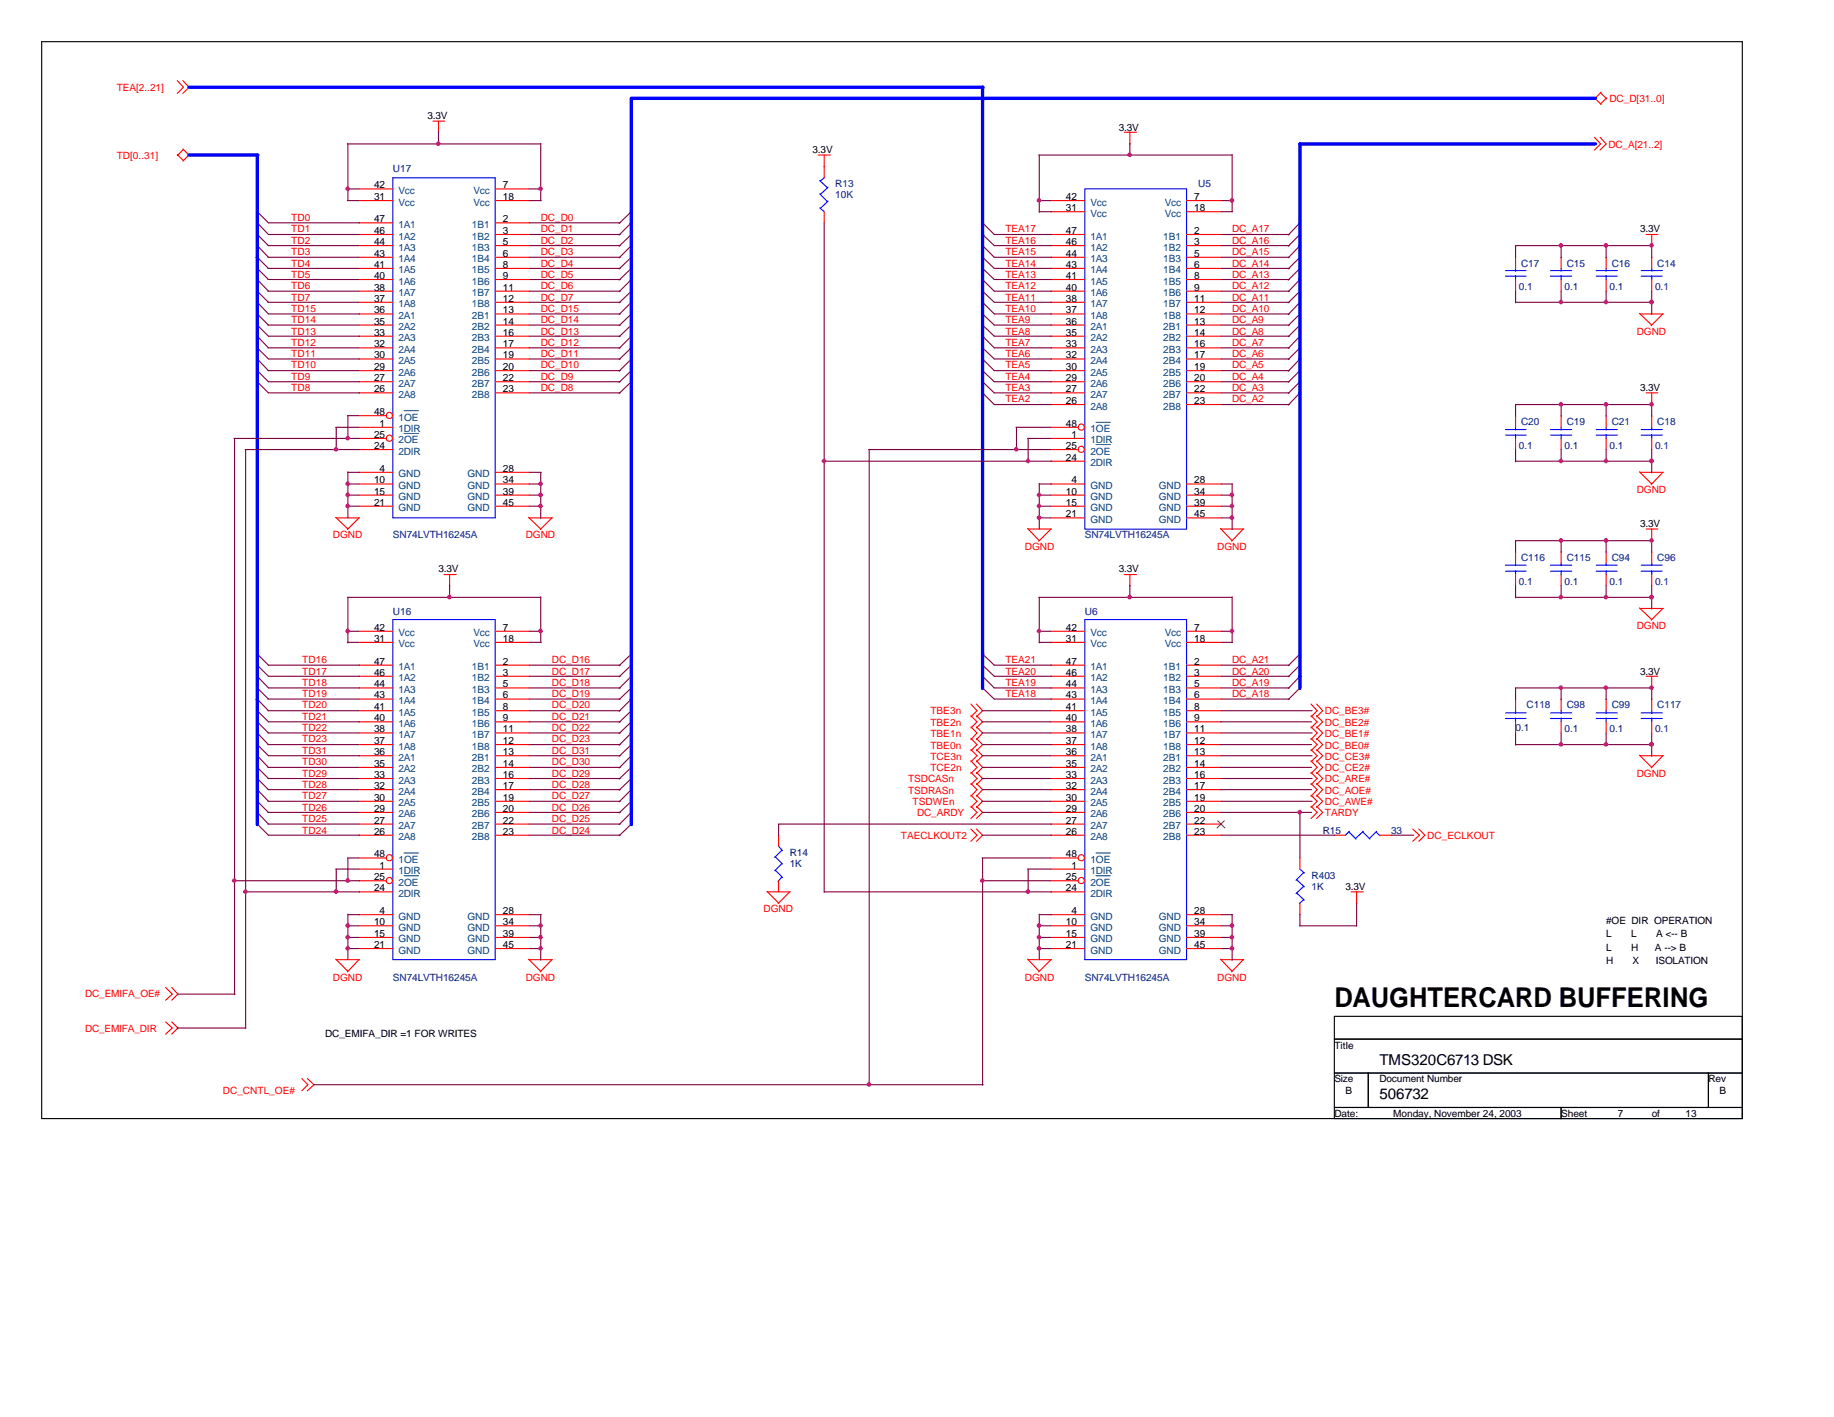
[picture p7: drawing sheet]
<svg xmlns="http://www.w3.org/2000/svg" width="279mm" height="216mm" viewBox="0 0 279 216" stroke-linecap="round" stroke-linejoin="round" font-family="sans-serif">
<path d="M6.3 6.3h259.1v164.1h-259.1zM203.3 158.3h62.1M265.4 154.9h-62.1v15.5M203.3 163.5h62.1M203.3 168.7h62.1M208.4 163.5v5.2M237.8 168.7v1.7M260.3 163.5v5.2" fill="none" stroke="#000" stroke-width=".17"/>
<g fill="none" stroke="#f00" stroke-width=".17">
<path d="M27 12.3l.9 1-.9 .9M27.9 12.3l.9 1-.9 .9M66 18.5h1.7M66.8 18.5v1.7M243.8 14.1l1 1M243.9 14.1l-.9 .9 .9 .9M244.8 14.9l-1 .9M27 23.5l.9 1M27.9 22.7l.9 .9-.9 1M27.9 22.8l-.9 .9M54.7 35.7h5.2M54.7 28.8h5.2"/>
<path d="M54.7 30.6h5.2M54.7 34h5.2M54.7 37.4h5.2M54.7 39.2h5.2M75.4 35.7h5.2M75.4 28.8h5.2M75.4 30.6h5.2M75.4 34h5.2M75.4 37.4h5.2M75.4 39.2h5.2M124.6 23.6h1.9M125.6 23.6v3.5"/>
<path d="M125.6 32.3v1.7M160.1 35.7h5.2M160.1 30.6h5.2M160.1 37.4h5.2M160.1 39.2h5.2M160.1 32.3h5.2M171.3 20.2h1.8M172.1 20.2v1.8M180.8 35.7h5.2M180.8 30.6h5.2M180.8 37.4h5.2M180.8 39.2h5.2"/>
<path d="M180.8 32.3h5.2M230.9 39.2v1.7M237.8 39.2v1.7M242.9 20.9l.9 1-.9 1M243.8 20.9l.9 1-.9 1M244.7 39.2v1.7M250.8 35.7h1.8M251.6 35.7v1.8M251.6 39.2v1.7M54.7 47.8h5.2M54.7 59.9h5.2M54.7 40.9h5.2"/>
<path d="M54.7 42.6h5.2M54.7 44.4h5.2M54.7 46.1h5.2M54.7 49.5h5.2M54.7 51.2h5.2M54.7 53h5.2M54.7 54.7h5.2M54.7 56.5h5.2M54.7 58.2h5.2M75.4 47.8h5.2M75.4 59.9h5.2M75.4 40.9h5.2"/>
<path d="M75.4 42.6h5.2M75.4 44.4h5.2M75.4 46.1h5.2M75.4 49.5h5.2M75.4 51.2h5.2M75.4 53h5.2M75.4 54.7h5.2M75.4 56.5h5.2M75.4 58.2h5.2M160.1 47.8h5.2M160.1 59.9h5.2M160.1 40.9h5.2"/>
<path d="M160.1 42.6h5.2M160.1 44.4h5.2M160.1 46.1h5.2M160.1 49.5h5.2M160.1 51.2h5.2M160.1 53h5.2M160.1 54.7h5.2M160.1 56.5h5.2M160.1 58.2h5.2M180.8 47.8h5.2M180.8 59.9h5.2M180.8 40.9h5.2"/>
<path d="M180.8 42.6h5.2M180.8 44.4h5.2M180.8 46.1h5.2M180.8 49.5h5.2M180.8 51.2h5.2M180.8 53h5.2M180.8 54.7h5.2M180.8 56.5h5.2M180.8 58.2h5.2M230.9 42.6v1.8M237.8 42.6v1.8M244.7 42.6v1.8"/>
<path d="M249.8 47.8l1.8 1.7M249.9 47.8h3.5M250.8 59.9h1.8M251.6 42.6v1.8M251.6 59.9v1.8M253.3 47.8l-1.8 1.8M51.1 78.8l1.9 1.8M51.2 78.9h3.6M54.7 72h5.2M54.7 78.9l-1.8 1.8M54.7 63.3h4.1M54.7 65.1h5.2"/>
<path d="M54.7 66.8h4.1M54.7 68.5h5.2M54.7 73.7h5.2M54.7 75.4h5.2M54.7 77.1h5.2M75.4 72h5.2M75.4 73.7h5.2M75.4 75.4h5.2M75.4 77.1h5.2M80.5 78.8l1.9 1.8M80.6 78.9h3.6M84.1 78.9l-1.8 1.8"/>
<path d="M160.1 78.9h5.2M160.1 65.1h4.2M160.1 66.8h5.2M160.1 68.5h4.2M160.1 73.7h5.2M160.1 75.4h5.2M160.1 77.1h5.2M160.1 61.6h5.2M160.1 70.3h5.2M180.8 78.9h5.2M180.8 73.7h5.2M180.8 75.4h5.2"/>
<path d="M180.8 77.1h5.2M180.8 61.6h5.2M230.9 63.3v1.8M230.9 66.8v1.7M237.8 63.3v1.8M237.8 66.8v1.7M244.7 63.3v1.8M244.7 66.8v1.7M249.8 71.9l1.8 1.8M249.9 72h3.5M251.6 63.3v1.8M251.6 66.8v1.7"/>
<path d="M253.3 72l-1.8 1.8M54.7 96.2h5.2M54.7 97.9h5.2M67.6 87.5h1.9M68.5 87.5v1.8M75.4 96.2h5.2M75.4 97.9h5.2M156.5 80.5l1.8 1.9M156.6 80.6h3.6M160.1 80.6l-1.9 1.9M160.1 96.2h5.2M160.1 97.9h5.2"/>
<path d="M171.3 87.5h1.8M172.1 87.5v1.8M180.8 96.2h5.2M180.8 97.9h5.2M185.9 80.5l1.8 1.9M186 80.6h3.5M189.4 80.6l-1.8 1.9M230.9 84.1v1.7M230.9 87.5v1.7M237.8 84.1v1.7M237.8 87.5v1.7M244.7 84.1v1.7"/>
<path d="M244.7 87.5v1.7M249.8 92.6l1.8 1.8M249.9 92.7h3.5M250.8 80.6h1.8M251.6 80.6v1.9M251.6 84.1v1.7M251.6 87.5v1.7M253.3 92.7l-1.8 1.8M54.7 115.1h5.2M54.7 103h5.2M54.7 101.3h5.2M54.7 104.8h5.2"/>
<path d="M54.7 106.5h5.2M54.7 108.3h5.2M54.7 110h5.2M54.7 111.7h5.2M54.7 113.5h5.2M54.7 116.9h5.2M54.7 118.6h5.2M75.4 115.1h5.2M75.4 103h5.2M75.4 101.3h5.2M75.4 104.8h5.2M75.4 106.5h5.2"/>
<path d="M75.4 108.3h5.2M75.4 110h5.2M75.4 111.7h5.2M75.4 113.5h5.2M75.4 116.9h5.2M75.4 118.6h5.2M147.9 117.7l.9 .9-.9 .9M147.9 112.5l.9 1-.9 .9M147.9 109.1l.9 .9-.9 .9M147.9 114.2l.9 .9-.9 1M147.9 119.4l.9 .9-.9 1M147.9 115.9l.9 1-.9 1"/>
<path d="M147.9 107.3l.9 1-.9 .9M147.9 110.7l.9 1-.9 1M148.8 107.3l.9 1-.9 .9M148.8 117.7l.9 .9-.9 .9M148.8 112.5l.9 1-.9 .9M148.8 109.1l.9 .9-.9 .9M148.8 114.2l.9 .9-.9 1M148.8 119.4l.9 .9-.9 1M148.8 115.9l.9 1-.9 1M148.8 110.7l.9 1-.9 1M160.1 115.1h5.2M160.1 103h5.2"/>
<path d="M160.1 101.3h5.2M160.1 104.8h5.2M160.1 106.5h5.2M160.1 108.3h5.2M160.1 110h5.2M160.1 111.7h5.2M160.1 113.5h5.2M160.1 116.9h5.2M160.1 118.6h5.2M180.8 115.1h5.2M180.8 103h5.2M180.8 101.3h5.2"/>
<path d="M180.8 104.8h5.2M180.8 106.5h5.2M180.8 108.3h5.2M180.8 110h5.2M180.8 111.7h5.2M180.8 113.5h5.2M180.8 116.9h5.2M180.8 118.6h5.2M199.7 109.1l1 .9-1 .9M199.7 107.3l1 1-1 .9M199.7 112.5l1 1-1 .9M199.7 114.2l1 .9-1 1"/>
<path d="M199.7 119.4l1 .9-1 1M199.7 117.7l1 .9-1 .9M199.7 110.7l1 1-1 1M199.7 115.9l1 1-1 1M200.6 109.1l.9 .9-.9 .9M200.6 107.3l.9 1-.9 .9M200.6 112.5l.9 1-.9 .9M200.6 114.2l.9 .9-.9 1M200.6 119.4l.9 .9-.9 1M200.6 117.7l.9 .9-.9 .9M200.6 110.7l.9 1-.9 1M200.6 115.9l.9 1-.9 1"/>
<path d="M230.9 106.5v1.8M230.9 110v1.7M237.8 106.5v1.8M237.8 110v1.7M244.7 106.5v1.8M244.7 110v1.7M249.8 115.1l1.8 1.8M249.9 115.1h3.5M250.8 103h1.8M251.6 103v1.9M251.6 106.5v1.8M251.6 110v1.7"/>
<path d="M253.3 115.1l-1.8 1.9M54.7 135.9h5.2M54.7 120.3h5.2M54.7 122.1h5.2M54.7 123.8h5.2M54.7 125.6h5.2M54.7 127.3h5.2M54.7 130.7h4.1M54.7 132.4h5.2M54.7 134.2h4.1M54.7 139.4h5.2M75.4 120.3h5.2"/>
<path d="M75.4 122.1h5.2M75.4 123.8h5.2M75.4 125.6h5.2M75.4 127.3h5.2M75.4 139.4h5.2M116.8 135.8l1.8 1.8M116.9 135.9h3.5M118.6 127.3v1.6M118.6 134.2v1.7M120.3 135.9l-1.8 1.8M147.9 121.2l.9 .9-.9 .9M147.9 126.3l.9 1-.9 .9"/>
<path d="M147.9 122.9l.9 .9-.9 .9M148.8 121.2l.9 .9-.9 .9M148.8 126.3l.9 1-.9 .9M148.8 122.9l.9 .9-.9 .9M160.1 135.9h5.2M160.1 120.3h5.2M160.1 122.1h5.2M160.1 123.8h5.2M160.1 125.6h5.2M160.1 127.3h5.2M160.1 130.7h4.2M160.1 132.4h5.2"/>
<path d="M160.1 134.2h4.2M160.1 139.4h5.2M180.8 120.3h5.2M180.8 122.1h5.2M180.8 123.8h5.2M180.8 125.6h5.2M180.8 127.3h5.2M180.8 139.4h5.2M198 130.7v1.7M198 137.6v1.8M199.7 122.9l1 .9-1 .9M199.7 121.2l1 .9-1 .9"/>
<path d="M200.6 122.9l.9 .9-.9 .9M200.6 121.2l.9 .9-.9 .9M203.3 127.3h1.7M205.8 135.9h1.9M206.7 135.9v1.8M210.1 127.3h1.8M215.2 126.3l1 1-1 .9M216.2 126.3l.9 1-.9 .9M25.2 155.7l1 .9-1 1M25.2 150.5l1 1-1 .9M26.2 155.7l.9 .9-.9 1M26.2 150.5l.9 1-.9 .9"/>
<path d="M51.1 146.1l1.9 1.9M51.2 146.2h3.6M54.7 146.2l-1.8 1.9M54.7 141.1h5.2M54.7 142.8h5.2M54.7 144.5h5.2M75.4 141.1h5.2M75.4 142.8h5.2M75.4 144.5h5.2M80.5 146.1l1.9 1.9M80.6 146.2h3.6M84.1 146.2l-1.8 1.9"/>
<path d="M156.5 146.1l1.8 1.9M156.6 146.2h3.6M160.1 146.2l-1.9 1.9M160.1 141.1h5.2M160.1 142.8h5.2M160.1 144.5h5.2M180.8 141.1h5.2M180.8 142.8h5.2M180.8 144.5h5.2M185.9 146.1l1.8 1.9M186 146.2h3.5M189.4 146.2l-1.8 1.9"/>
<path d="M46 164.3l.9 1-.9 .9M46.8 164.3l1 1-1 .9"/>
<circle cx="59.3" cy="63.3" r=".47"/>
<circle cx="59.3" cy="66.8" r=".47"/>
<circle cx="164.7" cy="65.1" r=".47"/>
<circle cx="164.7" cy="68.5" r=".47"/>
<circle cx="59.3" cy="134.2" r=".47"/>
<circle cx="59.3" cy="130.7" r=".47"/>
<circle cx="164.7" cy="134.2" r=".47"/>
<circle cx="164.7" cy="130.7" r=".47"/>
</g>
<g fill="none" stroke="#00f" stroke-width=".17">
<path d="M59.9 27.1h15.5v51.8h-15.5zM124.9 31.7l.7 .6M124.9 29.5l1.2 1.2M124.9 27.5l1.2 1.1M125.6 27l-.6 .6M126.2 30.6l-1.2 1.2M126.2 28.5l-1.2 1.1M165.3 28.8h15.5v51.8h-15.5zM229.4 42.1h3.1M229.4 41.2h3.1M230.9 40.9v.4M230.9 42v.6"/>
<path d="M236.2 42.1h3.2M236.2 41.2h3.2M237.8 40.9v.4M237.8 42v.6M243.2 42.1h3.2M243.2 41.2h3.2M244.7 40.9v.4M244.7 42v.6M250 42.1h3.2M250 41.2h3.2M251.6 40.9v.4M251.6 42v.6"/>
<path d="M229.4 66.3h3.1M229.4 65.4h3.1M230.9 65.1v.4M230.9 66.2v.6M236.2 66.3h3.2M236.2 65.4h3.2M237.8 65.1v.4M237.8 66.2v.6M243.2 66.3h3.2M243.2 65.4h3.2M244.7 65.1v.4M244.7 66.2v.6"/>
<path d="M250 66.3h3.2M250 65.4h3.2M251.6 65.1v.4M251.6 66.2v.6M59.9 94.4h15.5v51.8h-15.5zM165.3 94.4h15.5v51.8h-15.5zM229.4 87h3.1M229.4 86.1h3.1M230.9 85.8v.4M230.9 87v.5M236.2 87h3.2M236.2 86.1h3.2"/>
<path d="M237.8 85.8v.4M237.8 87v.5M243.2 87h3.2M243.2 86.1h3.2M244.7 85.8v.4M244.7 87v.5M250 87h3.2M250 86.1h3.2M251.6 85.8v.4M251.6 87v.5M229.4 109.5h3.1M229.4 108.6h3.1"/>
<path d="M230.9 108.3v.4M230.9 109.4v.6M236.2 109.5h3.2M236.2 108.6h3.2M237.8 108.3v.4M237.8 109.4v.6M243.2 109.5h3.2M243.2 108.6h3.2M244.7 108.3v.4M244.7 109.4v.6M250 109.5h3.2M250 108.6h3.2"/>
<path d="M251.6 108.3v.4M251.6 109.4v.6M118.1 130.6l1.1 1.1M118.1 132.6l1.1 1.1M118.6 128.9l.6 .7M119.1 129.5l-1.1 1.1M119.1 131.6l-1.1 1.1M119.1 133.6l-.6 .7M197.5 134l1.2 1.1M197.5 136.1l1.2 1.1M198 132.4l.7 .6M198.6 132.9l-1.2 1.2"/>
<path d="M198.6 135l-1.2 1.1M198.6 137.1l-.6 .6M205.5 126.7l1.1 1.1M205.6 126.7l-.6 .6M207.6 126.7l1.1 1.1M207.7 126.7l-1.2 1.1M209.6 126.7l.6 .6M209.7 126.7l-1.1 1.1"/>
</g>
<path d="M61.6 62.6h2.2M61.6 66h2.2M167 64.3h2.2M167 67.7h2.2M61.6 130h2.2M61.6 133.4h2.2M167 130h2.2M167 133.4h2.2" fill="none" stroke="#004080" stroke-width=".15"/>
<path d="M185.5 125.1l1.1 1.1M186.5 125.1l-1.1 1.1" fill="none" stroke="#804000" stroke-width=".15"/>
<g fill="none" stroke="#800040" stroke-width=".17">
<path d="M39.1 35.6l1.8 1.8M39.1 32.2l1.8 1.8h13.9M39.1 39.1l1.8 1.8M39.1 37.3l1.8 1.9M39.1 33.9l1.8 1.8h13.9M40.8 37.4h13.9M40.8 39.2h13.9M52.9 30.6h1.8M52.9 21.9h29.5M52.9 28.8h1.8M53 21.8v8.8M66.8 20.1v1.8"/>
<path d="M80.6 35.7h13.9M80.6 37.4h13.9M80.6 39.2h13.9M80.6 34h13.9M80.6 30.6h1.9M80.6 28.8h1.9M82.4 21.8v8.8M96.2 37.4l-1.9 1.9M96.2 34l-1.9 1.8M96.2 32.3l-1.9 1.7M96.2 35.7l-1.9 1.8M96.2 39.2l-1.9 1.8"/>
<path d="M125.6 34v102M149.6 33.9l1.9 1.8h8.7M149.6 37.3l1.9 1.9h8.7M149.6 39.1l1.9 1.8h8.7M149.6 35.6l1.9 1.8h8.7M158.2 23.6h29.5M158.2 30.6h1.9M158.3 23.6v8.7M158.3 32.3h1.9M172.1 21.8v1.8M186 35.7h10.4M186 37.4h10.4"/>
<path d="M186 39.2h10.4M186 32.3h1.8M186 30.6h1.8M187.7 23.5v8.8M198 35.7l-1.7 1.8M198 39.2l-1.7 1.8M198 37.4l-1.7 1.9M198 34l-1.7 1.8M237.8 37.4v1.9M244.7 37.4v1.9M251.6 37.4v1.9M251.7 37.4h-20.8v1.9"/>
<path d="M39.1 54.6l1.8 1.9M39.1 58.1l1.8 1.8h13.9M39.1 46l1.8 1.8h13.9M39.1 56.4l1.8 1.8h13.9M39.1 44.3l1.8 1.8M39.1 42.5l1.8 1.9M39.1 52.9l1.8 1.8h13.9M39.1 49.4l1.8 1.8h13.9M39.1 40.8l1.8 1.8M39.1 47.8l1.8 1.7M39.1 51.1l1.8 1.9M40.8 44.4h13.9"/>
<path d="M40.8 49.5h13.9M40.8 40.9h13.9M40.8 56.5h13.9M40.8 46.1h13.9M40.8 42.6h13.9M40.8 53h13.9M80.6 44.4h13.9M80.6 49.5h13.9M80.6 47.8h13.9M80.6 40.9h13.9M80.6 51.2h13.9M80.6 56.5h13.9"/>
<path d="M80.6 59.9h13.9M80.6 54.7h13.9M80.6 46.1h13.9M80.6 42.6h13.9M80.6 53h13.9M80.6 58.2h13.9M96.2 56.5l-1.9 1.8M96.2 40.9l-1.9 1.8M96.2 46.1l-1.9 1.8M96.2 42.6l-1.9 1.8M96.2 58.2l-1.9 1.7M96.2 47.8l-1.9 1.8"/>
<path d="M96.2 53l-1.9 1.8M96.2 51.2l-1.9 1.9M96.2 44.4l-1.9 1.7M96.2 54.7l-1.9 1.9M96.2 49.5l-1.9 1.8M149.6 49.4l1.9 1.8h8.7M149.6 59.8l1.9 1.8h8.7M149.6 42.5l1.9 1.9h8.7M149.6 52.9l1.9 1.8h8.7M149.6 51.1l1.9 1.9h8.7M149.6 56.4l1.9 1.8h8.7M149.6 44.3l1.9 1.8h8.7"/>
<path d="M149.6 46l1.9 1.8h8.7M149.6 47.8l1.9 1.7h8.7M149.6 58.1l1.9 1.8h8.7M149.6 54.6l1.9 1.9h8.7M149.6 40.8l1.9 1.8h8.7M186 44.4h10.4M186 49.5h10.4M186 47.8h10.4M186 40.9h10.4M186 51.2h10.4M186 56.5h10.4M186 59.9h10.4"/>
<path d="M186 54.7h10.4M186 46.1h10.4M186 42.6h10.4M186 53h10.4M186 58.2h10.4M198 44.4l-1.7 1.7M198 49.5l-1.7 1.8M198 56.5l-1.7 1.8M198 47.8l-1.7 1.8M198 46.1l-1.7 1.8M198 58.2l-1.7 1.7M198 51.2l-1.7 1.9"/>
<path d="M198 54.7l-1.7 1.9M198 53l-1.7 1.8M198 40.9l-1.7 1.8M198 59.9l-1.7 1.8M198 42.6l-1.7 1.8M230.9 46.1h20.8M230.9 44.4v1.7M237.8 44.4v1.7M244.7 44.4v1.7M251.6 44.4v3.5M35.6 66.8h19.2M35.7 66.8v84.8"/>
<path d="M37.3 68.5h17.5M37.4 68.5v88.2M51.1 65.1h3.6M51.2 65.1v3.5M52.9 77.1h1.8M52.9 75.4h1.8M52.9 73.7h1.8M52.9 63.3h1.8M53 63.3v3.6M53 71.9v7M53 72h1.8M80.6 72h1.9"/>
<path d="M80.6 77.1h1.9M80.6 75.4h1.9M80.6 73.7h1.9M82.4 72v7M125.5 70.3h34.7M132.3 68.5h27.8M132.4 68.5v96.9M154.8 65.1h5.3M154.9 65.1v3.5M156.5 66.8h3.6M156.6 66.8v3.6M158.2 77.1h1.9"/>
<path d="M158.2 75.4h1.9M158.2 78.9h1.9M158.3 73.7v6.9M158.3 73.7h1.9M186 61.6h10.4M186 77.1h1.8M186 75.4h1.8M186 73.7h1.8M186 78.9h1.8M187.7 73.7v7M230.9 70.3h20.8M230.9 68.5v1.9"/>
<path d="M237.8 61.6v1.8M237.8 68.5v1.9M244.7 61.6v1.8M244.7 68.5v1.9M251.6 61.6v1.8M251.6 68.5v3.6M251.7 61.6h-20.8v1.8M39.1 99.6l1.8 1.7h13.9M52.9 97.9h1.8M52.9 91h29.5M52.9 96.2h1.8M53 91v7"/>
<path d="M68.5 89.2v1.8M80.6 97.9h1.9M80.6 96.2h1.9M82.4 90.9v7M96.2 99.7l-1.9 1.7M149.6 99.6l1.9 1.7h8.7M158.2 91h29.5M158.2 96.2h1.9M158.3 97.9h1.9M158.3 91v7M172.1 89.2v1.8M186 97.9h1.8"/>
<path d="M186 96.2h1.8M187.7 90.9v7M198 99.7l-1.7 1.7M230.9 89.2v1.9M230.9 91h20.8M237.8 82.4v1.8M237.8 89.2v1.9M244.7 82.4v1.8M244.7 89.2v1.9M251.6 82.4v1.8M251.6 89.2v3.6M251.7 82.4h-20.8v1.8"/>
<path d="M39.1 113.4l1.8 1.7h13.9M39.1 118.5l1.8 1.8M39.1 106.4l1.8 1.9M39.1 104.7l1.8 1.8M39.1 109.9l1.8 1.8M39.1 101.3l1.8 1.7h13.9M39.1 115.1l1.8 1.8M39.1 108.2l1.8 1.8h13.9M39.1 103l1.8 1.8h13.9M39.1 111.6l1.8 1.9M39.1 116.8l1.8 1.8M40.8 116.9h13.9"/>
<path d="M40.8 106.5h13.9M40.8 113.5h13.9M40.8 111.7h13.9M40.8 108.3h13.9M40.8 118.6h13.9M80.6 116.9h13.9M80.6 101.3h13.9M80.6 110h13.9M80.6 103h13.9M80.6 104.8h13.9M80.6 106.5h13.9M80.6 113.5h13.9"/>
<path d="M80.6 111.7h13.9M80.6 108.3h13.9M80.6 115.1h13.9M80.6 118.6h13.9M96.2 106.5l-1.9 1.9M96.2 115.1l-1.9 1.9M96.2 110l-1.9 1.8M96.2 104.8l-1.9 1.8M96.2 103l-1.9 1.9M96.2 101.3l-1.9 1.8M96.2 113.5l-1.9 1.7M96.2 108.3l-1.9 1.8"/>
<path d="M96.2 111.7l-1.9 1.8M96.2 116.9l-1.9 1.8M96.2 118.6l-1.9 1.8M149.6 104.7l1.9 1.8h8.7M149.6 103l1.9 1.8h8.7M149.6 101.3l1.9 1.7h8.7M149.6 110h10.5M149.6 111.7h10.5M149.6 108.3h10.5M149.6 115.1h10.5M149.6 118.6h10.5M149.7 116.9h10.5"/>
<path d="M149.7 113.5h10.5M185.9 116.9h13.9M185.9 110h13.9M185.9 113.5h13.9M186 101.3h10.4M186 103h10.4M186 104.8h10.4M186 106.5h10.4M186 111.7h13.9M186 108.3h13.9M186 115.1h13.9M186 118.6h13.9"/>
<path d="M198 103l-1.7 1.9M198 104.8l-1.7 1.8M198 101.3l-1.7 1.8M230.9 113.5h20.8M230.9 111.7v1.8M237.8 104.8v1.8M237.8 111.7v1.8M244.7 104.8v1.8M244.7 111.7v1.8M251.6 104.8v1.8M251.6 111.7v3.5M251.7 104.8h-20.8v1.8"/>
<path d="M35.6 134.2h19.2M37.3 135.9h17.5M39.1 122l1.8 1.8M39.1 123.7l1.8 1.9M39.1 125.5l1.8 1.8h13.9M39.1 120.2l1.8 1.9M40.8 123.8h13.9M40.8 125.6h13.9M40.8 120.3h13.9M40.8 122.1h13.9M51.1 132.4h3.6M51.2 132.4v3.6"/>
<path d="M52.9 130.7h1.8M53 130.7v3.6M53 139.3v6.9M53 139.4h1.8M80.6 123.8h13.9M80.6 125.6h13.9M80.6 127.3h13.9M80.6 120.3h13.9M80.6 122.1h13.9M80.6 139.4h1.9M82.4 139.4v6.9M96.2 125.6l-1.9 1.7"/>
<path d="M96.2 122.1l-1.9 1.8M96.2 123.8l-1.9 1.8M96.2 120.3l-1.9 1.9M125.6 135.9h34.6M149.6 122.1h10.5M149.6 130.7h10.5M149.6 134.2h10.5M149.7 123.8h10.5M149.7 127.3h10.5M149.7 120.3h10.5M149.7 130.7v34.7M156.5 132.4h3.6"/>
<path d="M156.6 132.4v3.6M158.3 139.3v6.9M158.3 139.4h1.9M160.2 125.6h-41.6v1.7M185.9 123.8h13.9M185.9 120.3h13.9M186 127.3h17.4M186 122.1h13.9M186 139.4h1.8M187.7 139.4v6.9M198 123.7v7M198 139.3v1.8"/>
<path d="M206.7 137.6v3.5M211.9 127.3h3.5M27 156.6h10.4M27.1 151.5h8.7M52.9 144.5h1.8M52.9 142.8h1.8M52.9 141.1h1.8M80.6 144.5h1.9M80.6 142.8h1.9M80.6 141.1h1.9M158.2 144.5h1.9M158.2 142.8h1.9"/>
<path d="M158.2 141.1h1.9M186 144.5h1.8M186 142.8h1.8M186 141.1h1.8M198 141.1h8.7M47.8 165.3h102"/>
</g>
<path d="M28.8 13.3h121M149.7 13.3v91.6M243.1 15h-146.9v110.6M28.8 23.6h10.5M39.2 23.6v102M243.1 21.9h-45.1v83" fill="none" stroke="#00f" stroke-width=".51"/>
<g fill="#f0f" stroke="#f0f" stroke-width=".17">
<circle cx="156.6" cy="135.8" r=".29"/>
<circle cx="149.7" cy="134.1" r=".29"/>
<circle cx="156.6" cy="70.2" r=".29"/>
<circle cx="125.5" cy="70.2" r=".29"/>
<circle cx="154.8" cy="68.4" r=".29"/>
<circle cx="132.4" cy="165.2" r=".29"/>
<circle cx="251.6" cy="46" r=".29"/>
<circle cx="237.8" cy="37.4" r=".29"/>
<circle cx="244.7" cy="37.4" r=".29"/>
<circle cx="251.6" cy="37.4" r=".29"/>
<circle cx="237.8" cy="46" r=".29"/>
<circle cx="244.7" cy="46" r=".29"/>
<circle cx="237.8" cy="70.2" r=".29"/>
<circle cx="244.7" cy="61.6" r=".29"/>
<circle cx="251.6" cy="70.2" r=".29"/>
<circle cx="237.8" cy="61.6" r=".29"/>
<circle cx="244.7" cy="70.2" r=".29"/>
<circle cx="251.6" cy="61.6" r=".29"/>
<circle cx="187.7" cy="96.1" r=".29"/>
<circle cx="158.3" cy="96.1" r=".29"/>
<circle cx="172.1" cy="91" r=".29"/>
<circle cx="187.7" cy="30.5" r=".29"/>
<circle cx="172.1" cy="23.6" r=".29"/>
<circle cx="158.3" cy="30.5" r=".29"/>
<circle cx="66.8" cy="21.9" r=".29"/>
<circle cx="53" cy="28.7" r=".29"/>
<circle cx="82.3" cy="28.7" r=".29"/>
<circle cx="53" cy="96.1" r=".29"/>
<circle cx="82.3" cy="96.1" r=".29"/>
<circle cx="68.5" cy="91" r=".29"/>
<circle cx="82.3" cy="141" r=".29"/>
<circle cx="82.3" cy="144.5" r=".29"/>
<circle cx="82.3" cy="142.8" r=".29"/>
<circle cx="82.3" cy="73.7" r=".29"/>
<circle cx="82.3" cy="77.1" r=".29"/>
<circle cx="82.3" cy="75.4" r=".29"/>
<circle cx="187.7" cy="75.4" r=".29"/>
<circle cx="187.7" cy="78.9" r=".29"/>
<circle cx="187.7" cy="77.1" r=".29"/>
<circle cx="187.7" cy="141" r=".29"/>
<circle cx="187.7" cy="144.5" r=".29"/>
<circle cx="187.7" cy="142.8" r=".29"/>
<circle cx="158.3" cy="141" r=".29"/>
<circle cx="158.3" cy="142.8" r=".29"/>
<circle cx="158.3" cy="144.5" r=".29"/>
<circle cx="158.3" cy="75.4" r=".29"/>
<circle cx="158.3" cy="77.1" r=".29"/>
<circle cx="158.3" cy="78.9" r=".29"/>
<circle cx="53" cy="73.7" r=".29"/>
<circle cx="53" cy="75.4" r=".29"/>
<circle cx="53" cy="77.1" r=".29"/>
<circle cx="53" cy="141" r=".29"/>
<circle cx="53" cy="142.8" r=".29"/>
<circle cx="53" cy="144.5" r=".29"/>
<circle cx="237.8" cy="91" r=".29"/>
<circle cx="244.7" cy="82.3" r=".29"/>
<circle cx="251.6" cy="91" r=".29"/>
<circle cx="237.8" cy="82.3" r=".29"/>
<circle cx="244.7" cy="91" r=".29"/>
<circle cx="251.6" cy="82.3" r=".29"/>
<circle cx="237.8" cy="113.4" r=".29"/>
<circle cx="244.7" cy="104.8" r=".29"/>
<circle cx="251.6" cy="113.4" r=".29"/>
<circle cx="237.8" cy="104.8" r=".29"/>
<circle cx="244.7" cy="113.4" r=".29"/>
<circle cx="251.6" cy="104.8" r=".29"/>
<circle cx="53" cy="134.1" r=".29"/>
<circle cx="51.2" cy="68.4" r=".29"/>
<circle cx="37.4" cy="135.8" r=".29"/>
<circle cx="53" cy="66.8" r=".29"/>
<circle cx="35.7" cy="134.1" r=".29"/>
<circle cx="51.2" cy="135.8" r=".29"/>
<circle cx="198" cy="123.7" r=".29"/>
</g>
<text font-size="4.1" x="203.3" y="153.5">DAUGHTERCARD BUFFERING</text>
<g font-size="2.3">
<text x="210.1" y="167.5">506732</text>
<text x="210.1" y="162.3">TMS320C6713 DSK</text>
</g>
<g font-size="1.5" fill="#f00">
<text x="17.8" y="13.8">TEA[2..21]</text>
<text x="245.2" y="15.6">DC_D[31..0]</text>
<text x="245" y="22.6">DC_A[21..2]</text>
<text x="17.8" y="24.2">TD[0..31]</text>
<text x="44.4" y="35.4">TD1</text>
<text x="44.4" y="33.7">TD0</text>
<text x="82.4" y="35.4">DC_D1</text>
<text x="82.4" y="33.7">DC_D0</text>
<text x="153.2" y="35.4">TEA17</text>
<text x="187.7" y="35.4">DC_A17</text>
<text x="44.4" y="37.2">TD2</text>
<text x="44.4" y="38.9">TD3</text>
<text x="44.4" y="40.6">TD4</text>
<text x="82.4" y="38.9">DC_D3</text>
<text x="82.4" y="40.6">DC_D4</text>
<text x="82.4" y="37.2">DC_D2</text>
<text x="153.2" y="40.6">TEA14</text>
<text x="153.2" y="37.2">TEA16</text>
<text x="153.2" y="38.9">TEA15</text>
<text x="187.7" y="37.2">DC_A16</text>
<text x="187.7" y="38.9">DC_A15</text>
<text x="187.7" y="40.6">DC_A14</text>
<text x="44.4" y="47.5">TD15</text>
<text x="44.4" y="42.3">TD5</text>
<text x="44.4" y="44">TD6</text>
<text x="44.4" y="45.8">TD7</text>
<text x="82.4" y="47.5">DC_D15</text>
<text x="82.4" y="44">DC_D6</text>
<text x="82.4" y="42.3">DC_D5</text>
<text x="82.4" y="45.8">DC_D7</text>
<text x="153.2" y="45.8">TEA11</text>
<text x="153.2" y="42.3">TEA13</text>
<text x="153.2" y="44">TEA12</text>
<text x="153.2" y="47.5">TEA10</text>
<text x="187.7" y="45.8">DC_A11</text>
<text x="187.7" y="47.5">DC_A10</text>
<text x="187.7" y="44">DC_A12</text>
<text x="187.7" y="42.3">DC_A13</text>
<text x="44.4" y="51">TD13</text>
<text x="44.4" y="49.3">TD14</text>
<text x="44.4" y="52.7">TD12</text>
<text x="82.4" y="49.3">DC_D14</text>
<text x="82.4" y="52.7">DC_D12</text>
<text x="82.4" y="51">DC_D13</text>
<text x="153.2" y="51">TEA8</text>
<text x="153.2" y="49.3">TEA9</text>
<text x="153.2" y="52.7">TEA7</text>
<text x="187.7" y="51">DC_A8</text>
<text x="187.7" y="49.3">DC_A9</text>
<text x="187.7" y="52.7">DC_A7</text>
<text x="249.3" y="51">DGND</text>
<text x="44.4" y="54.4">TD11</text>
<text x="44.4" y="57.9">TD9</text>
<text x="44.4" y="59.6">TD8</text>
<text x="44.4" y="56.1">TD10</text>
<text x="82.4" y="59.6">DC_D8</text>
<text x="82.4" y="56.1">DC_D10</text>
<text x="82.4" y="54.4">DC_D11</text>
<text x="82.4" y="57.9">DC_D9</text>
<text x="153.2" y="59.6">TEA3</text>
<text x="153.2" y="56.1">TEA5</text>
<text x="153.2" y="54.4">TEA6</text>
<text x="153.2" y="57.9">TEA4</text>
<text x="187.7" y="54.4">DC_A6</text>
<text x="187.7" y="57.9">DC_A4</text>
<text x="187.7" y="59.6">DC_A3</text>
<text x="187.7" y="56.1">DC_A5</text>
<text x="153.2" y="61.3">TEA2</text>
<text x="187.7" y="61.3">DC_A2</text>
<text x="249.3" y="75.2">DGND</text>
<text x="50.7" y="82">DGND</text>
<text x="80.1" y="82">DGND</text>
<text x="156.1" y="83.8">DGND</text>
<text x="185.4" y="83.8">DGND</text>
<text x="249.3" y="95.8">DGND</text>
<text x="46.1" y="101.1">TD16</text>
<text x="84.1" y="101.1">DC_D16</text>
<text x="153.2" y="101.1">TEA21</text>
<text x="187.7" y="101.1">DC_A21</text>
<text x="46.1" y="102.8">TD17</text>
<text x="46.1" y="104.5">TD18</text>
<text x="46.1" y="106.3">TD19</text>
<text x="46.1" y="107.9">TD20</text>
<text x="84.1" y="106.3">DC_D19</text>
<text x="84.1" y="102.8">DC_D17</text>
<text x="84.1" y="107.9">DC_D20</text>
<text x="84.1" y="104.5">DC_D18</text>
<text x="153.2" y="102.8">TEA20</text>
<text x="153.2" y="104.5">TEA19</text>
<text x="153.2" y="106.3">TEA18</text>
<text x="187.7" y="104.5">DC_A19</text>
<text x="187.7" y="102.8">DC_A20</text>
<text x="187.7" y="106.3">DC_A18</text>
<text x="46.1" y="109.7">TD21</text>
<text x="46.1" y="111.4">TD22</text>
<text x="46.1" y="113.1">TD23</text>
<text x="84.1" y="113.1">DC_D23</text>
<text x="84.1" y="111.4">DC_D22</text>
<text x="84.1" y="109.7">DC_D21</text>
<text x="141.7" y="110.6">TBE2n</text>
<text x="141.7" y="108.8">TBE3n</text>
<text x="141.7" y="112.3">TBE1n</text>
<text x="201.8" y="110.6">DC_BE2#</text>
<text x="201.8" y="108.8">DC_BE3#</text>
<text x="201.8" y="112.3">DC_BE1#</text>
<text x="46.1" y="114.9">TD31</text>
<text x="46.1" y="116.6">TD30</text>
<text x="46.1" y="118.4">TD29</text>
<text x="84.1" y="116.6">DC_D30</text>
<text x="84.1" y="114.9">DC_D31</text>
<text x="84.1" y="118.4">DC_D29</text>
<text x="138.3" y="119.2">TSDCASn</text>
<text x="141.7" y="114">TBE0n</text>
<text x="141.7" y="115.7">TCE3n</text>
<text x="141.7" y="117.4">TCE2n</text>
<text x="201.8" y="114">DC_BE0#</text>
<text x="201.8" y="115.7">DC_CE3#</text>
<text x="201.8" y="119.2">DC_ARE#</text>
<text x="201.8" y="117.4">DC_CE2#</text>
<text x="249.3" y="118.4">DGND</text>
<text x="46.1" y="120.1">TD28</text>
<text x="46.1" y="121.8">TD27</text>
<text x="46.1" y="123.5">TD26</text>
<text x="46.1" y="125.2">TD25</text>
<text x="84.1" y="123.5">DC_D26</text>
<text x="84.1" y="125.2">DC_D25</text>
<text x="84.1" y="120.1">DC_D28</text>
<text x="84.1" y="121.8">DC_D27</text>
<text x="138.3" y="120.9">TSDRASn</text>
<text x="139" y="122.7">TSDWEn</text>
<text x="139.7" y="124.4">DC_ARDY</text>
<text x="201.8" y="124.4">TARDY</text>
<text x="201.8" y="122.7">DC_AWE#</text>
<text x="201.8" y="120.9">DC_AOE#</text>
<text x="46.1" y="127">TD24</text>
<text x="84.1" y="127">DC_D24</text>
<text x="137.2" y="127.8">TAECLKOUT2</text>
<text x="217.4" y="127.8">DC_ECLKOUT</text>
<text x="116.3" y="139">DGND</text>
<text x="50.7" y="149.4">DGND</text>
<text x="80.1" y="149.4">DGND</text>
<text x="156.1" y="149.4">DGND</text>
<text x="185.4" y="149.4">DGND</text>
<text x="13" y="152">DC_EMIFA_OE#</text>
<text x="13" y="157.2">DC_EMIFA_DIR</text>
<text x="34" y="166.7">DC_CNTL_OE#</text>
</g>
<g font-size="1.5">
<text x="65.1" y="18.1">3.3V</text>
<text x="123.8" y="23.4">3.3V</text>
<text x="170.4" y="19.9">3.3V</text>
<text x="57" y="28.7">42</text>
<text x="76.6" y="28.7">7</text>
<text x="57" y="30.5">31</text>
<text x="57" y="33.9">47</text>
<text x="57" y="35.6">46</text>
<text x="76.6" y="30.5">18</text>
<text x="76.6" y="33.9">2</text>
<text x="76.6" y="35.6">3</text>
<text x="162.4" y="32.2">31</text>
<text x="162.4" y="30.5">42</text>
<text x="162.4" y="35.6">47</text>
<text x="181.9" y="30.5">7</text>
<text x="181.9" y="32.2">18</text>
<text x="181.9" y="35.6">2</text>
<text x="249.9" y="35.4">3.3V</text>
<text x="57" y="37.3">44</text>
<text x="57" y="39.1">43</text>
<text x="57" y="40.8">41</text>
<text x="76.6" y="37.3">5</text>
<text x="76.6" y="39.1">6</text>
<text x="76.6" y="40.8">8</text>
<text x="162.4" y="37.3">46</text>
<text x="162.4" y="39.1">44</text>
<text x="162.4" y="40.8">43</text>
<text x="181.9" y="37.3">3</text>
<text x="181.9" y="39.1">5</text>
<text x="181.9" y="40.8">6</text>
<text x="57" y="42.5">40</text>
<text x="57" y="44.3">38</text>
<text x="57" y="46">37</text>
<text x="57" y="47.8">36</text>
<text x="76.6" y="42.5">9</text>
<text x="76.6" y="44.3">11</text>
<text x="76.6" y="46">12</text>
<text x="76.6" y="47.8">13</text>
<text x="162.4" y="42.5">41</text>
<text x="162.4" y="44.3">40</text>
<text x="162.4" y="46">38</text>
<text x="162.4" y="47.8">37</text>
<text x="181.9" y="42.5">8</text>
<text x="181.9" y="44.3">9</text>
<text x="181.9" y="46">11</text>
<text x="181.9" y="47.8">12</text>
<text x="57" y="49.4">35</text>
<text x="57" y="51.1">33</text>
<text x="57" y="52.9">32</text>
<text x="76.6" y="49.4">14</text>
<text x="76.6" y="51.1">16</text>
<text x="76.6" y="52.9">17</text>
<text x="162.4" y="49.4">36</text>
<text x="162.4" y="51.1">35</text>
<text x="162.4" y="52.9">33</text>
<text x="181.9" y="49.4">13</text>
<text x="181.9" y="51.1">14</text>
<text x="181.9" y="52.9">16</text>
<text x="57" y="54.6">30</text>
<text x="57" y="56.4">29</text>
<text x="57" y="58.1">27</text>
<text x="57" y="59.8">26</text>
<text x="76.6" y="54.6">19</text>
<text x="76.6" y="56.4">20</text>
<text x="76.6" y="58.1">22</text>
<text x="76.6" y="59.8">23</text>
<text x="162.4" y="54.6">32</text>
<text x="162.4" y="56.4">30</text>
<text x="162.4" y="58.1">29</text>
<text x="162.4" y="59.8">27</text>
<text x="181.9" y="54.6">17</text>
<text x="181.9" y="56.4">19</text>
<text x="181.9" y="58.1">20</text>
<text x="181.9" y="59.8">22</text>
<text x="249.9" y="59.6">3.3V</text>
<text x="57" y="63.2">48</text>
<text x="57.8" y="65">1</text>
<text x="162.4" y="61.6">26</text>
<text x="162.4" y="65">48</text>
<text x="181.9" y="61.6">23</text>
<text x="57" y="66.7">25</text>
<text x="57" y="68.4">24</text>
<text x="57.8" y="71.9">4</text>
<text x="76.6" y="71.9">28</text>
<text x="162.4" y="68.4">25</text>
<text x="162.4" y="70.2">24</text>
<text x="163.2" y="66.7">1</text>
<text x="57" y="73.7">10</text>
<text x="57" y="75.4">15</text>
<text x="57" y="77">21</text>
<text x="76.6" y="73.7">34</text>
<text x="76.6" y="75.4">39</text>
<text x="76.6" y="77">45</text>
<text x="162.4" y="75.4">10</text>
<text x="162.4" y="77">15</text>
<text x="163.2" y="73.7">4</text>
<text x="181.9" y="73.7">28</text>
<text x="181.9" y="75.4">34</text>
<text x="181.9" y="77">39</text>
<text x="162.4" y="78.8">21</text>
<text x="181.9" y="78.8">45</text>
<text x="249.9" y="80.3">3.3V</text>
<text x="66.8" y="87.2">3.3V</text>
<text x="170.4" y="87.2">3.3V</text>
<text x="57" y="97.8">31</text>
<text x="57" y="96.1">42</text>
<text x="57" y="101.3">47</text>
<text x="76.6" y="96.1">7</text>
<text x="76.6" y="97.8">18</text>
<text x="76.6" y="101.3">2</text>
<text x="162.4" y="97.8">31</text>
<text x="162.4" y="96.1">42</text>
<text x="162.4" y="101.3">47</text>
<text x="181.9" y="96.1">7</text>
<text x="181.9" y="97.8">18</text>
<text x="181.9" y="101.3">2</text>
<text x="57" y="103">46</text>
<text x="57" y="104.7">44</text>
<text x="57" y="106.4">43</text>
<text x="76.6" y="103">3</text>
<text x="76.6" y="104.7">5</text>
<text x="76.6" y="106.4">6</text>
<text x="162.4" y="103">46</text>
<text x="162.4" y="104.7">44</text>
<text x="162.4" y="106.4">43</text>
<text x="181.9" y="103">3</text>
<text x="181.9" y="104.7">5</text>
<text x="181.9" y="106.4">6</text>
<text x="249.9" y="102.8">3.3V</text>
<text x="57" y="108.2">41</text>
<text x="57" y="109.9">40</text>
<text x="57" y="111.6">38</text>
<text x="57" y="113.4">37</text>
<text x="76.6" y="108.2">8</text>
<text x="76.6" y="109.9">9</text>
<text x="76.6" y="111.6">11</text>
<text x="76.6" y="113.4">12</text>
<text x="162.4" y="108.2">41</text>
<text x="162.4" y="109.9">40</text>
<text x="162.4" y="111.6">38</text>
<text x="162.4" y="113.4">37</text>
<text x="181.9" y="108.2">8</text>
<text x="181.9" y="109.9">9</text>
<text x="181.9" y="111.6">11</text>
<text x="181.9" y="113.4">12</text>
<text x="57" y="115.1">36</text>
<text x="57" y="116.8">35</text>
<text x="57" y="118.5">33</text>
<text x="76.6" y="115.1">13</text>
<text x="76.6" y="116.8">14</text>
<text x="76.6" y="118.5">16</text>
<text x="162.4" y="115.1">36</text>
<text x="162.4" y="116.8">35</text>
<text x="162.4" y="118.5">33</text>
<text x="181.9" y="115.1">13</text>
<text x="181.9" y="116.8">14</text>
<text x="181.9" y="118.5">16</text>
<text x="57" y="120.2">32</text>
<text x="57" y="122">30</text>
<text x="57" y="123.7">29</text>
<text x="57" y="125.5">27</text>
<text x="76.6" y="120.2">17</text>
<text x="76.6" y="122">19</text>
<text x="76.6" y="123.7">20</text>
<text x="76.6" y="125.5">22</text>
<text x="162.4" y="120.2">32</text>
<text x="162.4" y="122">30</text>
<text x="162.4" y="123.7">29</text>
<text x="162.4" y="125.5">27</text>
<text x="181.9" y="120.2">17</text>
<text x="181.9" y="122">19</text>
<text x="181.9" y="123.7">20</text>
<text x="181.9" y="125.5">22</text>
<text x="57" y="127.2">26</text>
<text x="57" y="130.6">48</text>
<text x="76.6" y="127.2">23</text>
<text x="162.4" y="127.2">26</text>
<text x="162.4" y="130.6">48</text>
<text x="181.9" y="127.2">23</text>
<text x="57" y="134.1">25</text>
<text x="57" y="135.8">24</text>
<text x="57.8" y="132.3">1</text>
<text x="162.4" y="134.1">25</text>
<text x="162.4" y="135.8">24</text>
<text x="163.2" y="132.3">1</text>
<text x="205" y="135.6">3.3V</text>
<text x="57" y="141">10</text>
<text x="57" y="142.7">15</text>
<text x="57.8" y="139.3">4</text>
<text x="76.6" y="139.3">28</text>
<text x="76.6" y="141">34</text>
<text x="76.6" y="142.7">39</text>
<text x="162.4" y="141">10</text>
<text x="162.4" y="142.7">15</text>
<text x="163.2" y="139.3">4</text>
<text x="181.9" y="139.3">28</text>
<text x="181.9" y="141">34</text>
<text x="181.9" y="142.7">39</text>
<text x="244.7" y="140.8">#OE DIR OPERATION</text>
<text x="244.7" y="142.8">L</text>
<text x="248.5" y="142.8">L</text>
<text x="252.3" y="142.8">A &lt;-- B</text>
<text x="57" y="144.4">21</text>
<text x="76.6" y="144.4">45</text>
<text x="162.4" y="144.4">21</text>
<text x="181.9" y="144.4">45</text>
<text x="244.7" y="144.9">L</text>
<text x="244.7" y="146.9">H</text>
<text x="248.5" y="144.9">H</text>
<text x="248.7" y="146.9">X</text>
<text x="252.1" y="144.9">A --&gt; B</text>
<text x="252.3" y="146.9">ISOLATION</text>
<text x="49.5" y="158.1">DC_EMIFA_DIR =1 FOR WRITES</text>
<text x="203.3" y="159.8">Title</text>
<text x="203.3" y="164.9">Size</text>
<text x="205" y="166.7">B</text>
<text x="210.1" y="164.9">Document Number</text>
<text x="260.3" y="164.9">Rev</text>
<text x="262" y="166.7">B</text>
<text x="203.3" y="170.2">Date:</text>
<text x="212.3" y="170.2">Monday, November 24, 2003</text>
<text x="237.8" y="170.2">Sheet</text>
<text x="246.5" y="170.2">7</text>
<text x="251.6" y="170.2">of</text>
<text x="256.8" y="170.2">13</text>
</g>
<g font-size="1.5" fill="#000080">
<text x="59.9" y="26.2">U17</text>
<text x="127.3" y="28.5">R13</text>
<text x="182.5" y="28.5">U5</text>
<text x="127.3" y="30.2">10K</text>
<text x="231.7" y="40.6">C17</text>
<text x="238.7" y="40.6">C15</text>
<text x="245.5" y="40.6">C16</text>
<text x="252.5" y="40.6">C14</text>
<text x="231.4" y="44.2">0.1</text>
<text x="238.3" y="44.2">0.1</text>
<text x="245.2" y="44.2">0.1</text>
<text x="252.1" y="44.2">0.1</text>
<text x="231.7" y="64.8">C20</text>
<text x="238.7" y="64.8">C19</text>
<text x="245.5" y="64.8">C21</text>
<text x="252.5" y="64.8">C18</text>
<text x="231.4" y="68.4">0.1</text>
<text x="238.3" y="68.4">0.1</text>
<text x="245.2" y="68.4">0.1</text>
<text x="252.1" y="68.4">0.1</text>
<text x="59.9" y="82">SN74LVTH16245A</text>
<text x="165.3" y="82">SN74LVTH16245A</text>
<text x="231.4" y="89.2">0.1</text>
<text x="231.7" y="85.5">C116</text>
<text x="238.3" y="89.2">0.1</text>
<text x="238.7" y="85.5">C115</text>
<text x="245.2" y="89.2">0.1</text>
<text x="245.5" y="85.5">C94</text>
<text x="252.1" y="89.2">0.1</text>
<text x="252.5" y="85.5">C96</text>
<text x="59.9" y="93.6">U16</text>
<text x="165.3" y="93.6">U6</text>
<text x="232.6" y="107.9">C118</text>
<text x="238.7" y="107.9">C98</text>
<text x="245.5" y="107.9">C99</text>
<text x="252.5" y="107.9">C117</text>
<text x="230.9" y="111.4">0.1</text>
<text x="238.3" y="111.6">0.1</text>
<text x="245.2" y="111.6">0.1</text>
<text x="252.1" y="111.6">0.1</text>
<text x="120.3" y="130.4">R14</text>
<text x="201.5" y="127">R15</text>
<text x="211.9" y="127">33</text>
<text x="120.3" y="132.2">1K</text>
<text x="199.8" y="133.9">R403</text>
<text x="199.8" y="135.6">1K</text>
<text x="59.9" y="149.4">SN74LVTH16245A</text>
<text x="165.3" y="149.4">SN74LVTH16245A</text>
</g>
<g font-size="1.5" fill="#004080">
<text x="60.7" y="29.5">Vcc</text>
<text x="72.1" y="29.5">Vcc</text>
<text x="60.7" y="31.3">Vcc</text>
<text x="60.7" y="34.7">1A1</text>
<text x="71.9" y="34.7">1B1</text>
<text x="72.1" y="31.3">Vcc</text>
<text x="166.1" y="33">Vcc</text>
<text x="166.1" y="31.3">Vcc</text>
<text x="177.5" y="31.3">Vcc</text>
<text x="177.5" y="33">Vcc</text>
<text x="60.7" y="36.5">1A2</text>
<text x="60.7" y="38.2">1A3</text>
<text x="60.7" y="40">1A4</text>
<text x="60.7" y="41.7">1A5</text>
<text x="71.9" y="36.5">1B2</text>
<text x="71.9" y="38.2">1B3</text>
<text x="71.9" y="40">1B4</text>
<text x="71.9" y="41.7">1B5</text>
<text x="166.1" y="36.5">1A1</text>
<text x="166.1" y="38.2">1A2</text>
<text x="166.1" y="40">1A3</text>
<text x="166.1" y="41.7">1A4</text>
<text x="177.2" y="36.5">1B1</text>
<text x="177.2" y="38.2">1B2</text>
<text x="177.2" y="40">1B3</text>
<text x="177.2" y="41.7">1B4</text>
<text x="60.7" y="43.3">1A6</text>
<text x="60.7" y="45.1">1A7</text>
<text x="60.7" y="46.8">1A8</text>
<text x="71.9" y="43.3">1B6</text>
<text x="71.9" y="45.1">1B7</text>
<text x="71.9" y="46.8">1B8</text>
<text x="166.1" y="43.3">1A5</text>
<text x="166.1" y="45.1">1A6</text>
<text x="166.1" y="46.8">1A7</text>
<text x="177.2" y="43.3">1B5</text>
<text x="177.2" y="45.1">1B6</text>
<text x="177.2" y="46.8">1B7</text>
<text x="60.7" y="48.6">2A1</text>
<text x="60.7" y="50.3">2A2</text>
<text x="60.7" y="52">2A3</text>
<text x="60.7" y="53.8">2A4</text>
<text x="71.9" y="48.6">2B1</text>
<text x="71.9" y="50.3">2B2</text>
<text x="71.9" y="52">2B3</text>
<text x="71.9" y="53.8">2B4</text>
<text x="166.1" y="48.6">1A8</text>
<text x="166.1" y="50.3">2A1</text>
<text x="166.1" y="52">2A2</text>
<text x="166.1" y="53.8">2A3</text>
<text x="177.2" y="48.6">1B8</text>
<text x="177.2" y="50.3">2B1</text>
<text x="177.2" y="52">2B2</text>
<text x="177.2" y="53.8">2B3</text>
<text x="60.7" y="55.5">2A5</text>
<text x="60.7" y="57.2">2A6</text>
<text x="60.7" y="58.9">2A7</text>
<text x="71.9" y="55.5">2B5</text>
<text x="71.9" y="57.2">2B6</text>
<text x="71.9" y="58.9">2B7</text>
<text x="166.1" y="55.5">2A4</text>
<text x="166.1" y="57.2">2A5</text>
<text x="166.1" y="58.9">2A6</text>
<text x="177.2" y="55.5">2B4</text>
<text x="177.2" y="57.2">2B5</text>
<text x="177.2" y="58.9">2B6</text>
<text x="60.7" y="60.6">2A8</text>
<text x="60.7" y="64.1">1OE</text>
<text x="60.7" y="65.9">1DIR</text>
<text x="71.9" y="60.6">2B8</text>
<text x="166.1" y="60.6">2A7</text>
<text x="166.1" y="62.4">2A8</text>
<text x="166.1" y="65.9">1OE</text>
<text x="177.2" y="60.6">2B7</text>
<text x="177.2" y="62.4">2B8</text>
<text x="60.7" y="67.6">2OE</text>
<text x="60.7" y="69.3">2DIR</text>
<text x="166.1" y="67.6">1DIR</text>
<text x="166.1" y="69.3">2OE</text>
<text x="166.1" y="71">2DIR</text>
<text x="60.7" y="72.7">GND</text>
<text x="60.7" y="74.5">GND</text>
<text x="60.7" y="76.2">GND</text>
<text x="60.7" y="77.9">GND</text>
<text x="71.2" y="72.7">GND</text>
<text x="71.2" y="74.5">GND</text>
<text x="71.2" y="76.2">GND</text>
<text x="71.2" y="77.9">GND</text>
<text x="166.1" y="74.5">GND</text>
<text x="166.1" y="76.2">GND</text>
<text x="166.1" y="77.9">GND</text>
<text x="176.5" y="74.5">GND</text>
<text x="176.5" y="76.2">GND</text>
<text x="176.5" y="77.9">GND</text>
<text x="166.1" y="79.7">GND</text>
<text x="176.5" y="79.7">GND</text>
<text x="60.7" y="98.6">Vcc</text>
<text x="60.7" y="96.9">Vcc</text>
<text x="72.1" y="96.9">Vcc</text>
<text x="72.1" y="98.6">Vcc</text>
<text x="166.1" y="98.6">Vcc</text>
<text x="166.1" y="96.9">Vcc</text>
<text x="177.5" y="96.9">Vcc</text>
<text x="177.5" y="98.6">Vcc</text>
<text x="60.7" y="102.1">1A1</text>
<text x="60.7" y="103.8">1A2</text>
<text x="60.7" y="105.6">1A3</text>
<text x="60.7" y="107.3">1A4</text>
<text x="71.9" y="102.1">1B1</text>
<text x="71.9" y="103.8">1B2</text>
<text x="71.9" y="105.6">1B3</text>
<text x="71.9" y="107.3">1B4</text>
<text x="166.1" y="102.1">1A1</text>
<text x="166.1" y="103.8">1A2</text>
<text x="166.1" y="105.6">1A3</text>
<text x="166.1" y="107.3">1A4</text>
<text x="177.2" y="102.1">1B1</text>
<text x="177.2" y="103.8">1B2</text>
<text x="177.2" y="105.6">1B3</text>
<text x="177.2" y="107.3">1B4</text>
<text x="60.7" y="109.1">1A5</text>
<text x="60.7" y="110.7">1A6</text>
<text x="60.7" y="112.4">1A7</text>
<text x="71.9" y="109.1">1B5</text>
<text x="71.9" y="110.7">1B6</text>
<text x="71.9" y="112.4">1B7</text>
<text x="166.1" y="109.1">1A5</text>
<text x="166.1" y="110.7">1A6</text>
<text x="166.1" y="112.4">1A7</text>
<text x="177.2" y="109.1">1B5</text>
<text x="177.2" y="110.7">1B6</text>
<text x="177.2" y="112.4">1B7</text>
<text x="60.7" y="114.2">1A8</text>
<text x="60.7" y="115.9">2A1</text>
<text x="60.7" y="117.7">2A2</text>
<text x="60.7" y="119.4">2A3</text>
<text x="71.9" y="114.2">1B8</text>
<text x="71.9" y="115.9">2B1</text>
<text x="71.9" y="117.7">2B2</text>
<text x="71.9" y="119.4">2B3</text>
<text x="166.1" y="114.2">1A8</text>
<text x="166.1" y="115.9">2A1</text>
<text x="166.1" y="117.7">2A2</text>
<text x="166.1" y="119.4">2A3</text>
<text x="177.2" y="114.2">1B8</text>
<text x="177.2" y="115.9">2B1</text>
<text x="177.2" y="117.7">2B2</text>
<text x="177.2" y="119.4">2B3</text>
<text x="60.7" y="121.1">2A4</text>
<text x="60.7" y="122.9">2A5</text>
<text x="60.7" y="124.5">2A6</text>
<text x="71.9" y="121.1">2B4</text>
<text x="71.9" y="122.9">2B5</text>
<text x="71.9" y="124.5">2B6</text>
<text x="166.1" y="121.1">2A4</text>
<text x="166.1" y="122.9">2A5</text>
<text x="166.1" y="124.5">2A6</text>
<text x="177.2" y="121.1">2B4</text>
<text x="177.2" y="122.9">2B5</text>
<text x="177.2" y="124.5">2B6</text>
<text x="60.7" y="126.3">2A7</text>
<text x="60.7" y="128">2A8</text>
<text x="60.7" y="131.5">1OE</text>
<text x="71.9" y="126.3">2B7</text>
<text x="71.9" y="128">2B8</text>
<text x="166.1" y="126.3">2A7</text>
<text x="166.1" y="128">2A8</text>
<text x="166.1" y="131.5">1OE</text>
<text x="177.2" y="126.3">2B7</text>
<text x="177.2" y="128">2B8</text>
<text x="60.7" y="133.2">1DIR</text>
<text x="60.7" y="135">2OE</text>
<text x="60.7" y="136.7">2DIR</text>
<text x="166.1" y="133.2">1DIR</text>
<text x="166.1" y="135">2OE</text>
<text x="166.1" y="136.7">2DIR</text>
<text x="60.7" y="140.1">GND</text>
<text x="60.7" y="141.8">GND</text>
<text x="60.7" y="143.6">GND</text>
<text x="71.2" y="140.1">GND</text>
<text x="71.2" y="141.8">GND</text>
<text x="71.2" y="143.6">GND</text>
<text x="166.1" y="140.1">GND</text>
<text x="166.1" y="141.8">GND</text>
<text x="166.1" y="143.6">GND</text>
<text x="176.5" y="140.1">GND</text>
<text x="176.5" y="141.8">GND</text>
<text x="176.5" y="143.6">GND</text>
<text x="60.7" y="145.3">GND</text>
<text x="71.2" y="145.3">GND</text>
<text x="166.1" y="145.3">GND</text>
<text x="176.5" y="145.3">GND</text>
</g>
</svg>
